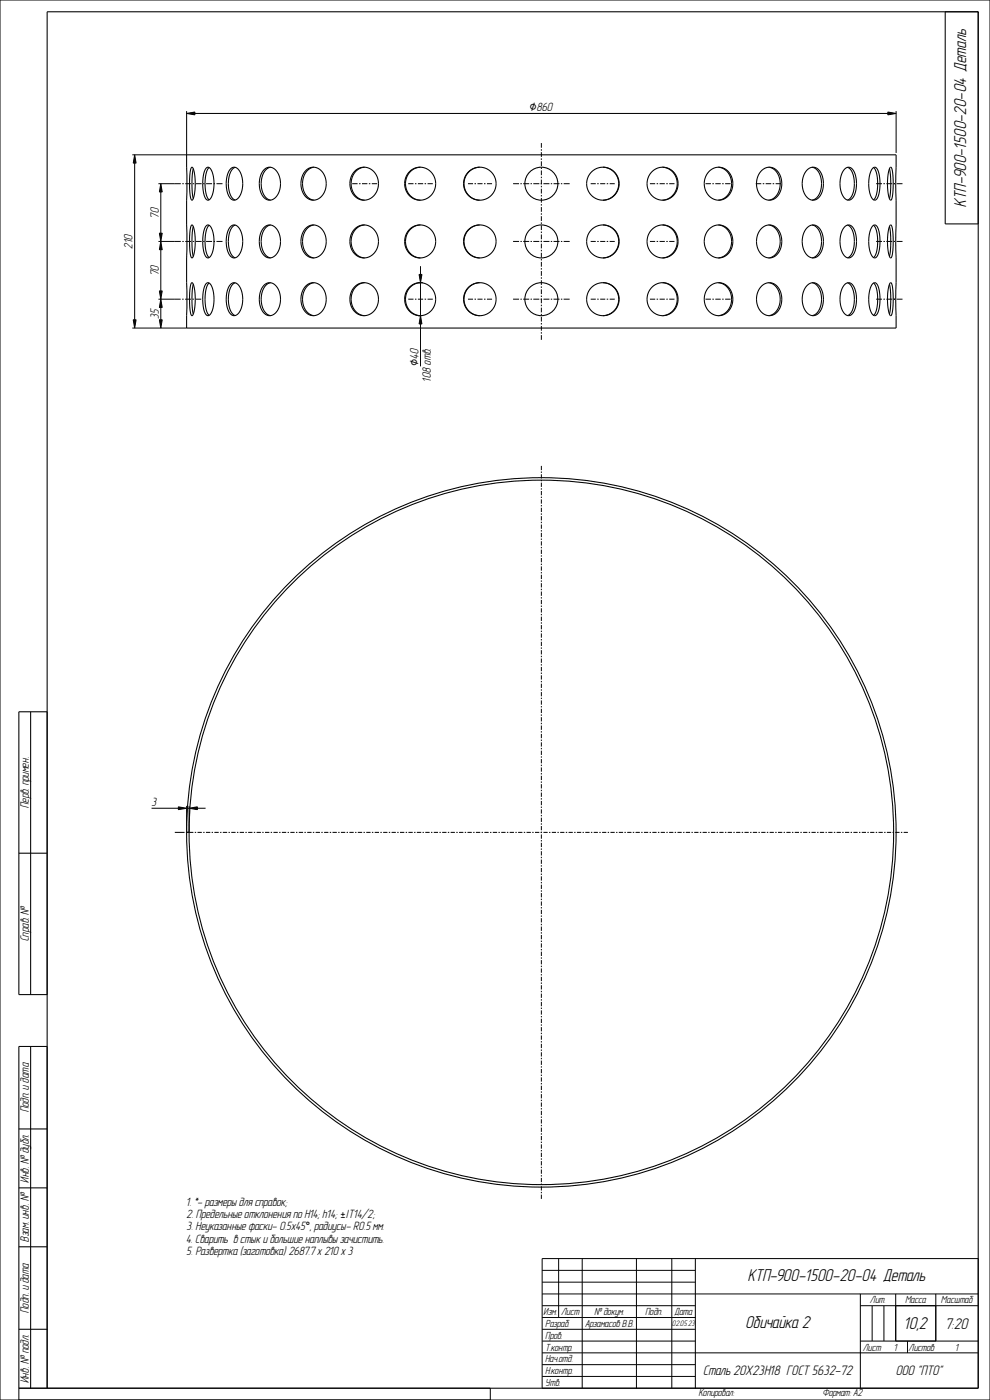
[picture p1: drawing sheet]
<svg xmlns="http://www.w3.org/2000/svg" width="420mm" height="594mm" viewBox="0 0 420 594" stroke-linecap="round" stroke-linejoin="round" font-family="sans-serif">
<g fill="#000">
<path d="M79.2 48.1l3.5-.6v1.2zM376.7 47.5l3.5 .6-3.5 .6zM57.1 65.7l.6 3.5h-1.2zM68.2 77.9l.6 3.5h-1.2zM67.6 98.9h1.2l-.6 3.5zM68.2 102.4l.6 3.5h-1.2zM177.8 116.4h1.2l-.6 3.5zM56.5 135.7h1.2l-.6 3.5zM67.6 135.7h1.2l-.6 3.5zM68.2 126.9l.6 3.5h-1.2zM67.6 123.4h1.2l-.6 3.5zM178.4 133.9l.6 3.5h-1.2z"/>
<path d="M75.7 342.3l3.5 .6-3.5 .6zM80.2 342.9l3.5-.6v1.2z"/>
</g>
<g fill="none" stroke="#000" stroke-width=".42">
<path d="M0 0h420v594h-420zM79.2 48.1l3.5-.6v1.2zM79.2 47.1v18.6h-23.1M82.7 48.1h294M376.7 47.5l3.5 .6-3.5 .6zM380.2 47.1v17.8M57.1 65.7l.6 3.5h-1.2zM57.1 69.2v66.5M67.2 77.9h9.5M68.2 77.9l.6 3.5h-1.2zM77.3 77.9h.7M78.6 77.9h2.5"/>
<path d="M81.8 77.9h.6M83 77.9h2.5M86.2 77.9h.6M87.4 77.9h2.6M90.6 77.9h.6M91.8 77.9h2.6M149.4 77.9h2.3M152.3 77.9h.7M153.6 77.9h2.3M156.5 77.9h.6M157.7 77.9h2.3M173.2 77.9h2.2"/>
<path d="M176 77.9h.7M177.3 77.9h2.2M180.1 77.9h.7M181.4 77.9h2.2M198.5 77.9h2.2M201.3 77.9h.6M202.6 77.9h2.1M205.3 77.9h.7M206.6 77.9h2.1M217.7 77.9h2.5M220.8 77.9h.6M222 77.9h2.5"/>
<path d="M225.1 77.9h.6M226.3 77.9h2.5M229.4 77.9h.6M229.7 60.7v2M229.7 63.3v.6M229.7 64.6v2M229.7 67.2v.6M229.7 68.5v2M229.7 71.1v.6M229.7 72.3v2M229.7 75v.6M229.7 76.2v2"/>
<path d="M229.7 78.8v.7M230.5 77.9h2.6M233.7 77.9h.6M234.8 77.9h2.6M238 77.9h.5M239.1 77.9h2.6M250.6 77.9h2.1M253.4 77.9h.6M254.6 77.9h2.2M257.4 77.9h.6M258.6 77.9h2.2M275.7 77.9h2.2"/>
<path d="M278.6 77.9h.6M279.8 77.9h2.2M282.7 77.9h.6M283.9 77.9h2.2M299.3 77.9h2.3M302.2 77.9h.6M303.5 77.9h2.3M306.4 77.9h.6M307.6 77.9h2.3M320.6 77.9h2.4M323.6 77.9h.6M324.8 77.9h2.4"/>
<path d="M327.8 77.9h.6M329.1 77.9h2.3M371.7 77.9h2.5M374.8 77.9h.6M376 77.9h2.5M379.1 77.9h.1M379.1 77.9h.7M380.4 77.9h2.5M67.6 98.9h1.2l-.6 3.5zM68.2 81.4v17.5M229.7 80.1v2M229.7 82.7v.6"/>
<path d="M229.7 84v2M229.7 86.6v.6M229.7 87.9v2M229.7 90.5v.6M229.7 91.7v2M229.7 94.4v.6M229.7 95.6v2M229.7 98.2v.7M229.7 99.5v2M67.2 102.4h9.5M68.2 102.4l.6 3.5h-1.2zM68.2 105.9v17.5"/>
<path d="M77.3 102.4h.7M78.6 102.4h2.5M81.8 102.4h.6M83 102.4h2.5M86.2 102.4h.6M87.4 102.4h2.6M90.6 102.4h.6M91.8 102.4h2.6M177.6 119.9h1.8M177.8 116.4h1.2l-.6 3.5zM178.4 112.9v3.5M178.4 119.9v14"/>
<path d="M217.7 102.4h2.5M220.8 102.4h.6M222 102.4h2.5M225.1 102.4h.6M226.3 102.4h2.5M229.4 102.4h.6M229.7 102.1v.7M229.7 103.4v2M229.7 106v.6M229.7 107.3v2M229.7 109.9v.6M229.7 111.1v2"/>
<path d="M229.7 113.8v.6M229.7 115v2M229.7 117.6v.7M229.7 118.9v2M230.5 102.4h2.6M233.7 102.4h.6M234.8 102.4h2.6M238 102.4h.5M239.1 102.4h2.6M250.6 102.4h2.1M253.4 102.4h.6M254.6 102.4h2.2"/>
<path d="M257.4 102.4h.6M258.6 102.4h2.2M275.7 102.4h2.2M278.6 102.4h.6M279.8 102.4h2.2M282.7 102.4h.6M283.9 102.4h2.2M371.7 102.4h2.5M374.8 102.4h.6M376 102.4h2.5M379.1 102.4h.1M379.1 102.4h.7"/>
<path d="M380.4 102.4h2.5M56.1 139.2h23.1M56.5 135.7h1.2l-.6 3.5zM67.2 126.9h9.5M67.6 135.7h1.2l-.6 3.5zM67.6 123.4h1.2l-.6 3.5zM68.2 126.9l.6 3.5h-1.2zM68.2 130.4v5.3M77.3 126.9h.6M78.5 126.9h2.5M81.6 126.9h.7M82.9 126.9h2.5"/>
<path d="M173.2 126.9h2.2M176 126.9h.7M177.3 126.9h2.2M177.4 133.9h1.4M178.4 133.9l.6 3.5h-1.2zM178.4 137.4v18M180.1 126.9h.7M181.4 126.9h2.2M198.5 126.9h2.2M201.3 126.9h.6M202.6 126.9h2.1M205.3 126.9h.7"/>
<path d="M206.6 126.9h2.1M217.7 126.9h2.5M220.8 126.9h.6M222 126.9h2.5M225.1 126.9h.6M226.3 126.9h2.5M229.4 126.9h.6M229.7 121.5v.7M229.7 122.8v2M229.7 125.4v.6M229.7 126.7v2M229.7 129.3v.6"/>
<path d="M229.7 130.5v2M229.7 133.2v.6M229.7 134.4v2M229.7 137.1v.6M229.7 138.3v2M230.5 126.9h2.6M233.7 126.9h.6M234.8 126.9h2.6M238 126.9h.5M239.1 126.9h2.6M250.6 126.9h2.1M253.4 126.9h.6"/>
<path d="M254.6 126.9h2.2M257.4 126.9h.6M258.6 126.9h2.2M275.7 126.9h2.2M278.6 126.9h.6M279.8 126.9h2.2M282.7 126.9h.6M283.9 126.9h2.2M299.3 126.9h2.3M302.2 126.9h.6M303.5 126.9h2.3M306.4 126.9h.6"/>
<path d="M307.6 126.9h2.3M371.7 126.9h2.5M374.8 126.9h.6M376 126.9h2.5M379.1 126.9h.1M379.1 126.9h.7M380.4 126.9h2.5M229.7 140.9v.7M229.7 142.2v2M229.7 197.7v1.8M229.7 200.1v.5M229.7 201.2v1.8"/>
<path d="M229.7 203.6v.6M229.7 204.8v1.8M229.7 207.2v.6M229.7 208.3v1.8M229.7 210.7v.6M229.7 211.9v1.8M229.7 214.3v.6M229.7 215.4v1.8M229.7 217.8v.6M229.7 219v1.8M229.7 221.4v.6M229.7 222.5v1.9"/>
<path d="M229.7 224.9v.6M229.7 226.1v1.8M229.7 228.5v.6M229.7 229.7v1.8M229.7 232v.6M229.7 233.2v1.8M229.7 235.6v.6M229.7 236.8v1.8M229.7 239.2v.5M229.7 240.3v1.8M229.7 242.7v.6M229.7 243.9v1.8"/>
<path d="M229.7 246.3v.5M229.7 247.4v1.8M229.7 249.8v.6M229.7 251v1.8M229.7 253.4v.6M229.7 254.5v1.8M229.7 256.9v.6M229.7 258.1v1.8M229.7 260.5v.6M229.7 261.6v1.8M229.7 264v.6M229.7 265.2v1.8"/>
<path d="M229.7 267.6v.6M229.7 268.8v1.8M229.7 271.1v.6M229.7 272.3v1.8M229.7 274.7v.6M229.7 275.9v1.8M229.7 278.2v.6M229.7 279.4v1.8M229.7 281.8v.6M229.7 283v1.8M229.7 285.4v.5M229.7 286.5v1.8"/>
<path d="M229.7 288.9v.6M229.7 290.1v1.8M229.7 292.5v.5M229.7 293.6v1.8M229.7 296v.6M229.7 297.2v1.8M229.7 299.6v.6M229.7 300.7v1.8M229.7 303.1v.6M229.7 304.3v1.8M229.7 306.7v.6M229.7 307.8v1.8"/>
<path d="M229.7 310.2v.6M229.7 311.4v1.8M229.7 313.8v.6M229.7 315v1.8M229.7 317.3v.6M229.7 318.5v1.8M229.7 320.9v.6M229.7 322.1v1.8M229.7 324.4v.6M229.7 325.6v1.8M229.7 328v.6M229.7 329.2v1.8"/>
<path d="M229.7 331.6v.5M229.7 332.7v1.8M229.7 335.1v.6M229.7 336.3v1.8M229.7 338.7v.5M229.7 339.8v1.8M64.3 342.9h11.4M74.2 353.2h4.1M75.7 342.3l3.5 .6-3.5 .6zM79.2 341.9v11.3h-.3M79.2 342.9h1M80.2 342.9l3.5-.6v1.2z"/>
<path d="M80.2 341.9v11.3h1.8M82.6 353.2h.6M83.7 342.9h3.5M83.8 353.2h1.8M86.2 353.2h.6M87.4 353.2h1.8M89.8 353.2h.6M91 353.2h1.8M93.4 353.2h.6M94.5 353.2h1.9M96.9 353.2h.6M98.1 353.2h1.8"/>
<path d="M100.5 353.2h.6M101.7 353.2h1.8M104.1 353.2h.6M105.3 353.2h1.8M107.7 353.2h.6M108.9 353.2h1.8M111.3 353.2h.5M112.4 353.2h1.9M114.8 353.2h.6M116 353.2h1.8M118.4 353.2h.6M119.6 353.2h1.8"/>
<path d="M122 353.2h.6M123.2 353.2h1.8M125.6 353.2h.6M126.7 353.2h1.9M129.2 353.2h.5M130.3 353.2h1.9M132.7 353.2h.6M133.9 353.2h1.8M136.3 353.2h.6M137.5 353.2h1.8M139.9 353.2h.6M141.1 353.2h1.8"/>
<path d="M143.5 353.2h.6M144.6 353.2h1.9M147.1 353.2h.5M148.2 353.2h1.9M150.6 353.2h.6M151.8 353.2h1.8M154.2 353.2h.6M155.4 353.2h1.8M157.8 353.2h.6M159 353.2h1.8M161.4 353.2h.6M162.5 353.2h1.9"/>
<path d="M165 353.2h.5M166.1 353.2h1.8M168.5 353.2h.6M169.7 353.2h1.8M172.1 353.2h.6M173.3 353.2h1.8M175.7 353.2h.6M176.9 353.2h1.8M179.3 353.2h.6M180.4 353.2h1.9M182.8 353.2h.6M184 353.2h1.8"/>
<path d="M186.4 353.2h.6M187.6 353.2h1.8M190 353.2h.6M191.2 353.2h1.8M193.6 353.2h.6M194.8 353.2h1.8M197.2 353.2h.5M198.3 353.2h1.9M200.7 353.2h.6M201.9 353.2h1.8M204.3 353.2h.6M205.5 353.2h1.8"/>
<path d="M207.9 353.2h.6M209.1 353.2h1.8M211.5 353.2h.6M212.6 353.2h1.9M215.1 353.2h.5M216.2 353.2h1.9M218.6 353.2h.6M219.8 353.2h1.8M222.2 353.2h.6M223.4 353.2h1.8M225.8 353.2h.6M227 353.2h1.8"/>
<path d="M229.4 353.2h.6M229.7 342.2v.6M229.7 343.4v1.8M229.7 345.8v.6M229.7 346.9v1.8M229.7 349.3v.6M229.7 350.5v1.8M229.7 352.9v.6M229.7 354v1.9M229.7 356.4v.6M229.7 357.6v1.8M229.7 360v.6"/>
<path d="M230.5 353.2h1.8M232.9 353.2h.6M234.1 353.2h1.8M236.5 353.2h.6M237.7 353.2h1.8M240 353.2h.6M241.2 353.2h1.8M243.6 353.2h.6M244.8 353.2h1.8M247.1 353.2h.6M248.3 353.2h1.8M250.7 353.2h.6"/>
<path d="M251.9 353.2h1.8M254.3 353.2h.5M255.4 353.2h1.8M257.8 353.2h.6M259 353.2h1.8M261.4 353.2h.5M262.5 353.2h1.8M264.9 353.2h.6M266.1 353.2h1.8M268.5 353.2h.6M269.6 353.2h1.8M272 353.2h.6"/>
<path d="M273.2 353.2h1.8M275.6 353.2h.6M276.7 353.2h1.8M279.1 353.2h.6M280.3 353.2h1.8M282.7 353.2h.6M283.9 353.2h1.8M286.2 353.2h.6M287.4 353.2h1.8M289.8 353.2h.6M291 353.2h1.8M293.3 353.2h.6"/>
<path d="M294.5 353.2h1.8M296.9 353.2h.6M298.1 353.2h1.8M300.5 353.2h.5M301.6 353.2h1.8M304 353.2h.6M305.2 353.2h1.8M307.6 353.2h.5M308.7 353.2h1.8M311.1 353.2h.6M312.3 353.2h1.8M314.7 353.2h.6"/>
<path d="M315.8 353.2h1.8M318.2 353.2h.6M319.4 353.2h1.8M321.8 353.2h.6M322.9 353.2h1.9M325.3 353.2h.6M326.5 353.2h1.8M328.9 353.2h.6M330.1 353.2h1.8M332.4 353.2h.6M333.6 353.2h1.8M336 353.2h.6"/>
<path d="M337.2 353.2h1.8M339.5 353.2h.6M340.7 353.2h1.8M343.1 353.2h.6M344.3 353.2h1.8M346.7 353.2h.5M347.8 353.2h1.8M350.2 353.2h.6M351.4 353.2h1.8M353.8 353.2h.5M354.9 353.2h1.8M357.3 353.2h.6"/>
<path d="M358.5 353.2h1.8M360.9 353.2h.6M362 353.2h1.8M364.4 353.2h.6M365.6 353.2h1.8M368 353.2h.6M369.1 353.2h1.9M371.5 353.2h.6M372.7 353.2h1.8M375.1 353.2h.6M376.3 353.2h1.8M378.6 353.2h.6"/>
<path d="M379.8 353.2h1.8M382.2 353.2h.6M383.4 353.2h1.8M229.7 361.2v1.8M229.7 363.5v.6M229.7 364.7v1.8M229.7 367.1v.6M229.7 368.3v1.8M229.7 370.6v.6M229.7 371.8v1.8M229.7 374.2v.6M229.7 375.4v1.8"/>
<path d="M229.7 377.8v.5M229.7 378.9v1.8M229.7 381.3v.6M229.7 382.5v1.8M229.7 384.9v.5M229.7 386v1.8M229.7 388.4v.6M229.7 389.6v1.8M229.7 392v.6M229.7 393.1v1.8M229.7 395.5v.6M229.7 396.7v1.8"/>
<path d="M229.7 399.1v.6M229.7 400.2v1.9M229.7 402.6v.6M229.7 403.8v1.8M229.7 406.2v.6M229.7 407.4v1.8M229.7 409.7v.6M229.7 410.9v1.8M229.7 413.3v.6M229.7 414.5v1.8M229.7 416.9v.5M229.7 418v1.8"/>
<path d="M229.7 420.4v.6M229.7 421.6v1.8M229.7 424v.5M229.7 425.1v1.8M229.7 427.5v.6M229.7 428.7v1.8M229.7 431.1v.6M229.7 432.2v1.8M229.7 434.6v.6M229.7 435.8v1.8M229.7 438.2v.6M229.7 439.3v1.8"/>
<path d="M229.7 441.7v.6M229.7 442.9v1.8M229.7 445.3v.6M229.7 446.4v1.9M229.7 448.8v.6M229.7 450v1.8M229.7 452.4v.6M229.7 453.6v1.8M229.7 455.9v.6M229.7 457.1v1.8M229.7 459.5v.6M229.7 460.7v1.8"/>
<path d="M229.7 463.1v.5M229.7 464.2v1.8M229.7 466.6v.6M229.7 467.8v1.8M229.7 470.2v.5M229.7 471.3v1.8M229.7 473.7v.6M229.7 474.9v1.8M229.7 477.3v.6M229.7 478.4v1.8M229.7 480.8v.6M229.7 482v1.8"/>
<path d="M229.7 484.4v.6M229.7 485.5v1.8M229.7 487.9v.6M229.7 489.1v1.8M229.7 491.5v.6M229.7 492.7v1.8M229.7 495v.6M229.7 496.2v1.8M229.7 498.6v.6M229.7 499.8v1.8M229.7 502.1v.6M229.7 503.3v1.8"/>
<path d="M229.7 505.7v.6M229.7 506.9v1.8M230 534h185v55h-185zM230 539h65M237 534v25M247 534v55M270 534v55M285 534v55M295 534v55M230 544h65M230 549h185M230 554h65"/>
<path d="M230 559h65M365 554h50M365 549v40M370 554v15M375 554v15M380 549v20M397 549v20M230 564h65M230 569h65M230 574h185M230 579h65M365 569h50"/>
<path d="M385 569v5M8 594v-5h200v5M230 584h65"/>
</g>
<g fill="none" stroke="#000" stroke-width=".45">
<path d="M401 5v90h14M79.2 70.9v14M79.2 70.9v-5.2h301v73.5h-301v-5.3M79.2 70.9h.1M81.3 71l.5 .1 .5 1.4 .5 5.1-.3 4.9-.5 1.7-.5 .7-.8-1.5-.3-4.8 .2-5.2zM82 71.6l-.6 6.3 .6 6.4M87.5 71.3l1.1-.3 1 1.1 .7 2 .5 2.9-.1 2.9-.5 2.4-.8 1.8-1.1 .8-.7-.3-.7-1-.9-4.3 .3-4.9zM88.7 71.1l-.7 .9-.5 1.5-.5 4.4 .5 4.5 .5 1.5 .7 .9M97.9 71.6l1.4-.7 1.5 .7 1.3 1.9 .8 2.7v3.1l-.6 2.6-1.2 2.1-1.5 .9-1.2-.2-1-.9-.8-1.6-.5-2.3-.1-2.6 .3-2.3 .6-2zM99.8 71l-1.2 .8-.9 1.5-.6 2.2-.2 2.4 .2 2.5 .6 2.2 .9 1.5 1.2 .8M112.1 72l1.8-1 2 .4 1.9 1.8 1 2.6 .2 3-.7 2.8-1.4 2.2-1.9 1.1-1.5-.1-1.4-.9-1.1-1.4-.7-2.2-.3-2.4 .3-2.3 .7-2.2zM114.8 71l-1.6 .7-1.3 1.5-.8 2.2-.3 2.5 .3 2.6 .8 2.2 1.3 1.5 1.6 .7"/>
<path d="M129.8 72.3l2.1-1.2 2.5 .1 2 1.4 1.5 2.4 .5 2.9-.5 2.9-1.5 2.5-2 1.4-1.9 .2-1.8-.6-1.5-1.4-1-1.8-.5-2.2 .1-2.5 .7-2.3zM132.9 71l-1.8 .8-1.5 1.5-.9 2.2-.4 2.6 .5 2.6 1.1 2.2 1.6 1.4 1.8 .6M133.3 71h-.4M154.4 70.9l2.3 .6 2 1.5 1.4 2.3 .5 2.6-.5 2.7-1.4 2.3-2 1.5-2.3 .5M154.4 70.9l-2.3 .6-1.9 1.5-1.3 2.3-.5 2.6 .5 2.7 1.3 2.3 1.9 1.5 2.3 .5M154.4 71l-2.1 .7-1.8 1.5-1.1 2.2-.4 2.5 .4 2.6 1.1 2.2 1.8 1.5 2.1 .7M154.4 71h.1M154.7 70.9l-.3 .1M178.2 70.9l2.5 .6 2.2 1.5 1.4 2.3 .5 2.6-.5 2.7-1.4 2.3-2.2 1.5-2.5 .5M178.2 70.9l-2.5 .6-2.1 1.5-1.4 2.3-.5 2.6 .5 2.7 1.4 2.3 2.1 1.5 2.5 .5M178.2 70.9l-2.4 .7-2 1.5-1.3 2.2-.5 2.6 .5 2.6 1.3 2.3 2 1.5 2.4 .6M178.4 70.9h-.2"/>
<path d="M203.5 70.9l2.7 .6 2.2 1.5 1.5 2.3 .6 2.6-.6 2.7-1.5 2.3-2.2 1.5-2.7 .5M203.5 70.9l-2.6 .6-2.2 1.5-1.5 2.3-.5 2.6 .5 2.7 1.5 2.3 2.2 1.5 2.6 .5M203.5 70.9l-2.5 .6-2.2 1.6-1.4 2.2-.5 2.6 .5 2.7 1.4 2.2 2.2 1.6 2.5 .5M255.8 70.9l2.6 .6 2.1 1.6 1.5 2.2 .5 2.6-.5 2.7-1.5 2.2-2.1 1.6-2.6 .5M255.8 70.9l-2.6 .6-2.3 1.5-1.5 2.3-.5 2.6 .5 2.7 1.5 2.3 2.3 1.5 2.6 .5M255.8 70.9l2.6 .6 2.3 1.5 1.4 2.3 .6 2.6-.6 2.7-1.4 2.3-2.3 1.5-2.6 .5M281 70.9h.1M281.1 70.9l2.4 .7 2 1.5 1.3 2.2 .5 2.6-.5 2.6-1.3 2.3-2 1.5-2.4 .6M281.1 70.9l-2.5 .6-2.1 1.5-1.5 2.3-.5 2.6 .5 2.7 1.5 2.3 2.1 1.5 2.5 .5M281.1 70.9l2.6 .6 2.1 1.5 1.4 2.3 .5 2.6-.5 2.7-1.4 2.3-2.1 1.5-2.6 .5M304.7 70.9l.2 .1M304.9 71h.1"/>
<path d="M304.9 71l2.1 .7 1.8 1.5 1.2 2.2 .4 2.5-.4 2.6-1.2 2.2-1.8 1.5-2.1 .7M304.9 70.9l-2.3 .6-2 1.5-1.4 2.3-.4 2.6 .4 2.7 1.4 2.3 2 1.5 2.3 .5M304.9 70.9l2.3 .6 2 1.5 1.2 2.3 .5 2.6-.5 2.7-1.2 2.3-2 1.5-2.3 .5M323.1 72.4l2.1-1.3h2.2l2.1 1.2 1.5 2.2 .7 3-.4 3.1-1.3 2.5-2 1.5-1.8 .3-1.9-.5-1.6-1.3-1.2-2-.5-2.4 .1-2.4 .7-2zM326.1 71l2 .6 1.5 1.6 1.1 2.3 .3 2.4-.3 2.5-1.1 2.3-1.5 1.5-2 .7M342.4 72.1l1.9-1.1 2 .3 1.7 1.5 1 2.5 .3 3.1-.6 3.2-1.3 2.2-1.8 1.1-1.5-.1-1.5-.9-1.1-1.4-.9-2.2-.3-2.1 .3-2.4 .7-2.2zM344.6 71l1.5 .7 1.3 1.5 .8 2.2 .3 2.5-.3 2.6-.8 2.2-1.3 1.5-1.5 .7M358.4 71.7l1.5-.8 1.4 .6 1.2 1.7 .7 2.7 .1 3-.5 3-1.1 2.1-1.4 .9-1.2-.2-1.2-1.1-.9-1.8-.5-2.2 .2-4.4 .6-2zM359.5 71l1.2 .8 .9 1.5 .6 2.2 .3 2.4-.3 2.5-.6 2.2-.9 1.5-1.2 .8M370.3 71.3l1-.3 1 .9 .6 2 .4 2.6-.4 5.8-.7 1.8-1 .8-.9-.4-.8-1.2-.9-4 .3-4.9 .6-1.9zM370.6 71.1l.7 .9 .6 1.5 .4 4.4-.4 4.5-.6 1.5-.7 .9M377.3 71.6l.6 6.3-.6 6.4"/>
<path d="M377.7 71l.5 .1 .4 1.3 .3 4.9-.2 5.6-.4 1.5-.4 .5-.5-.5-.5-1.5-.4-4.7 .3-4.5zM79.2 95.4v14M79.2 84.9v10.5M79.2 95.4h.1M79.2 84.9h.1M81.3 95.5l.5 .1 .5 1.4 .5 5.1-.3 4.9-.5 1.7-.5 .7-.8-1.5-.3-4.8 .2-5.2zM82 96.1l-.6 6.3 .6 6.4M87.5 95.8l1.1-.3 1 1.1 .7 2 .5 2.9-.1 2.9-.5 2.4-.8 1.8-1.1 .8-.7-.3-.7-1-.9-4.3 .3-4.9zM88.7 95.6l-.7 .9-.5 1.5-.5 4.4 .5 4.5 .5 1.5 .7 .9M97.9 96.1l1.4-.7 1.5 .7 1.3 1.9 .8 2.7v3.1l-.6 2.6-1.2 2.1-1.5 .9-1.2-.2-1-.9-.8-1.6-.5-2.3-.1-2.6 .3-2.3 .6-2zM99.8 95.5l-1.2 .8-.9 1.5-.6 2.2-.2 2.4 .2 2.5 .6 2.2 .9 1.5 1.2 .8M112.1 96.5l1.8-1 2 .4 1.9 1.8 1 2.6 .2 3-.7 2.8-1.4 2.2-1.9 1.1-1.5-.1-1.4-.9-1.1-1.4-.7-2.2-.3-2.4 .3-2.3 .7-2.2z"/>
<path d="M114.8 95.5l-1.6 .7-1.3 1.5-.8 2.2-.3 2.5 .3 2.6 .8 2.2 1.3 1.5 1.6 .7M129.8 96.8l2.1-1.2 2.5 .1 2 1.4 1.5 2.4 .5 2.9-.5 2.9-1.5 2.5-2 1.4-1.9 .2-1.8-.6-1.5-1.4-1-1.8-.5-2.2 .1-2.5 .7-2.3zM132.9 95.5l-1.8 .8-1.5 1.5-.9 2.2-.4 2.6 .5 2.6 1.1 2.2 1.6 1.4 1.8 .6M133.3 95.5h-.4M154.4 95.4l2.3 .6 2 1.5 1.4 2.3 .5 2.6-.5 2.7-1.4 2.3-2 1.5-2.3 .5M154.4 95.4l-2.3 .6-1.9 1.5-1.3 2.3-.5 2.6 .5 2.7 1.3 2.3 1.9 1.5 2.3 .5M154.4 84.9h.1M154.4 95.5l-2.1 .7-1.8 1.5-1.1 2.2-.4 2.5 .4 2.6 1.1 2.2 1.8 1.5 2.1 .7M154.4 95.5h.1M154.4 84.9h.3M154.7 95.4l-.3 .1M178.2 95.4l2.5 .6 2.2 1.5 1.4 2.3 .5 2.6-.5 2.7-1.4 2.3-2.2 1.5-2.5 .5"/>
<path d="M178.2 95.4l-2.5 .6-2.1 1.5-1.4 2.3-.5 2.6 .5 2.7 1.4 2.3 2.1 1.5 2.5 .5M178.2 84.9h.2M178.2 95.4l-2.4 .7-2 1.5-1.3 2.2-.5 2.6 .5 2.6 1.3 2.3 2 1.5 2.4 .6M178.4 95.4h-.2M203.5 95.4l2.7 .6 2.2 1.5 1.5 2.3 .6 2.6-.6 2.7-1.5 2.3-2.2 1.5-2.7 .5M203.5 95.4l-2.6 .6-2.2 1.5-1.5 2.3-.5 2.6 .5 2.7 1.5 2.3 2.2 1.5 2.6 .5M203.5 95.4l-2.5 .6-2.2 1.6-1.4 2.2-.5 2.6 .5 2.7 1.4 2.2 2.2 1.6 2.5 .5M255.8 95.4l2.6 .6 2.1 1.6 1.5 2.2 .5 2.6-.5 2.7-1.5 2.2-2.1 1.6-2.6 .5M255.8 95.4l-2.6 .6-2.3 1.5-1.5 2.3-.5 2.6 .5 2.7 1.5 2.3 2.3 1.5 2.6 .5M255.8 95.4l2.6 .6 2.3 1.5 1.4 2.3 .6 2.6-.6 2.7-1.4 2.3-2.3 1.5-2.6 .5M281 95.4h.1M281.1 84.9h-.1"/>
<path d="M281.1 95.4l2.4 .7 2 1.5 1.3 2.2 .5 2.6-.5 2.6-1.3 2.3-2 1.5-2.4 .6M281.1 95.4l-2.5 .6-2.1 1.5-1.5 2.3-.5 2.6 .5 2.7 1.5 2.3 2.1 1.5 2.5 .5M281.1 95.4l2.6 .6 2.1 1.5 1.4 2.3 .5 2.6-.5 2.7-1.4 2.3-2.1 1.5-2.6 .5M304.7 95.4l.2 .1M304.9 95.5h.1M304.9 84.9h-.2M304.9 84.9h.1M304.9 95.5l2.1 .7 1.8 1.5 1.2 2.2 .4 2.5-.4 2.6-1.2 2.2-1.7 1.5-2.2 .7M304.9 95.4l-2.3 .6-2 1.5-1.4 2.3-.4 2.6 .4 2.7 1.4 2.3 2 1.5 2.3 .5M304.9 95.4l2.3 .6 2 1.5 1.2 2.3 .5 2.6-.5 2.7-1.2 2.3-2 1.5-2.3 .5M323.1 96.9l2.1-1.3h2.2l2.1 1.2 1.5 2.2 .7 3-.4 3.1-1.3 2.5-2 1.5-1.8 .3-1.9-.5-1.6-1.3-1.2-2-.5-2.4 .1-2.4 .7-2zM326.1 95.5l2 .6 1.5 1.6 1.1 2.3 .3 2.4-.3 2.5-1.1 2.3-1.5 1.5-2 .7"/>
<path d="M342.4 96.6l1.9-1.1 2 .3 1.7 1.5 1 2.5 .3 3.1-.6 3.2-1.3 2.2-1.8 1.1-1.5-.1-1.5-.9-1.1-1.4-.9-2.2-.3-2.1 .3-2.4 .7-2.2zM344.6 95.5l1.5 .7 1.3 1.5 .8 2.2 .3 2.5-.3 2.6-.8 2.2-1.3 1.5-1.5 .7M358.4 96.2l1.5-.8 1.4 .6 1.2 1.7 .7 2.7 .1 3-.5 3-1.1 2.1-1.4 .9-1.2-.2-1.2-1.1-.9-1.8-.5-2.2 .2-4.4 .6-2zM359.5 95.5l1.2 .8 .9 1.5 .6 2.2 .3 2.4-.3 2.5-.6 2.2-.9 1.5-1.2 .8M370.3 95.8l1-.3 1 .9 .6 2 .4 2.6-.4 5.8-.7 1.8-1 .8-.9-.4-.8-1.2-.9-4 .3-4.9 .6-1.9zM370.6 95.6l.7 .9 .6 1.5 .4 4.4-.4 4.5-.6 1.5-.7 .9M377.3 96.1l.6 6.3-.6 6.4M377.7 95.5l.5 .1 .4 1.3 .3 4.9-.2 5.6-.4 1.5-.4 .5-.5-.5-.5-1.5-.4-4.7 .3-4.5zM79.2 119.9v14M79.2 109.4v10.5M79.2 119.9h.1M79.2 109.4h.1"/>
<path d="M99.8 120l-1.2 .8-.9 1.5-.6 2.2-.2 2.4 .2 2.5 .6 2.2 .9 1.5 1.2 .8M114.8 120l-1.6 .7-1.3 1.5-.8 2.2-.3 2.5 .3 2.6 .8 2.2 1.3 1.5 1.6 .7M132.9 120l-1.8 .8-1.5 1.5-.9 2.2-.4 2.6 .5 2.6 1.1 2.2 1.6 1.4 1.8 .6M133.3 120h-.4M154.4 119.9l2.3 .6 2 1.5 1.4 2.3 .5 2.6-.5 2.7-1.4 2.3-2 1.5-2.3 .5M154.4 119.9l-2.3 .6-1.9 1.5-1.3 2.3-.5 2.6 .5 2.7 1.3 2.3 1.9 1.5 2.3 .5M154.4 109.4h.1M154.4 120l-2.1 .7-1.8 1.5-1.1 2.2-.4 2.5 .4 2.6 1.1 2.2 1.8 1.5 2.1 .7M154.4 120h.1M154.4 109.4h.3M154.7 119.9l-.3 .1M178.2 119.9l2.5 .6 2.2 1.5 1.4 2.3 .5 2.6-.5 2.7-1.4 2.3-2.2 1.5-2.5 .5"/>
<path d="M178.2 119.9l-2.5 .6-2.1 1.5-1.4 2.3-.5 2.6 .5 2.7 1.4 2.3 2.1 1.5 2.5 .5M178.2 109.4h.2M178.2 119.9l-2.4 .7-2 1.5-1.3 2.2-.5 2.6 .5 2.6 1.3 2.3 2 1.5 2.4 .6M178.4 119.9h-.2M203.5 119.9l2.7 .6 2.2 1.5 1.5 2.3 .6 2.6-.6 2.7-1.5 2.3-2.2 1.5-2.7 .5M203.5 119.9l-2.6 .6-2.2 1.5-1.5 2.3-.5 2.6 .5 2.7 1.5 2.3 2.2 1.5 2.6 .5M203.5 119.9l-2.5 .6-2.2 1.6-1.4 2.2-.5 2.6 .5 2.7 1.4 2.2 2.2 1.6 2.5 .5M255.8 119.9l2.6 .6 2.1 1.6 1.5 2.2 .5 2.6-.5 2.7-1.5 2.2-2.1 1.6-2.6 .5M255.8 119.9l-2.6 .6-2.3 1.5-1.5 2.3-.5 2.6 .5 2.7 1.5 2.3 2.3 1.5 2.6 .5M255.8 119.9l2.6 .6 2.3 1.5 1.4 2.3 .6 2.6-.6 2.7-1.4 2.3-2.3 1.5-2.6 .5M281 119.9h.1M281.1 109.4h-.1"/>
<path d="M281.1 119.9l2.4 .7 2 1.5 1.3 2.2 .5 2.6-.5 2.6-1.3 2.3-2 1.5-2.4 .6M281.1 119.9l-2.5 .6-2.1 1.5-1.5 2.3-.5 2.6 .5 2.7 1.5 2.3 2.1 1.5 2.5 .5M281.1 119.9l2.6 .6 2.1 1.5 1.4 2.3 .5 2.6-.5 2.7-1.4 2.3-2.1 1.5-2.6 .5M304.7 119.9l.2 .1M304.9 120h.1M304.9 109.4h-.2M304.9 109.4h.1M304.9 120l2.2 .7 1.7 1.5 1.2 2.2 .4 2.5-.4 2.6-1.2 2.2-1.7 1.5-2.2 .7M304.9 119.9l-2.3 .6-2 1.5-1.4 2.3-.4 2.6 .4 2.7 1.4 2.3 2 1.5 2.3 .5M304.9 119.9l2.3 .6 2 1.5 1.2 2.3 .5 2.6-.5 2.7-1.2 2.3-2 1.5-2.3 .5M326.1 120l2 .6 1.5 1.6 1.1 2.3 .3 2.4-.3 2.5-1.1 2.3-1.5 1.5-2 .7M344.6 120l1.5 .7 1.3 1.5 .8 2.2 .3 2.5-.3 2.6-.8 2.2-1.3 1.5-1.5 .7"/>
<path d="M359.5 120l1.2 .8 .9 1.5 .6 2.2 .3 2.4-.3 2.5-.6 2.2-.9 1.5-1.2 .8M79.2 133.9h.1M81.3 120l.5 .1 .5 1.4 .5 5.1-.3 4.9-.5 1.7-.5 .7-.8-1.5-.3-4.8 .2-5.2zM82 120.6l-.6 6.3 .6 6.4M87.5 120.3l1.1-.3 1 1.1 .7 2 .5 2.9-.1 2.9-.5 2.4-.8 1.8-1.1 .8-.7-.3-.7-1-.9-4.3 .3-4.9zM88.7 120.1l-.7 .9-.5 1.5-.5 4.4 .5 4.5 .5 1.5 .7 .9M97.9 120.6l1.4-.7 1.5 .7 1.3 1.9 .8 2.7v3.1l-.6 2.6-1.2 2.1-1.5 .9-1.2-.2-1-.9-.8-1.6-.5-2.3-.1-2.6 .3-2.3 .6-2zM112.1 121l1.8-1 2 .4 1.9 1.8 1 2.6 .2 3-.7 2.8-1.4 2.2-1.9 1.1-1.5-.1-1.4-.9-1.1-1.4-.7-2.2-.3-2.4 .3-2.3 .7-2.2zM129.8 121.3l2.1-1.2 2.5 .1 2 1.4 1.5 2.4 .5 2.9-.5 2.9-1.5 2.5-2 1.4-1.9 .2-1.8-.6-1.5-1.4-1-1.8-.5-2.2 .1-2.5 .7-2.3zM154.4 133.9h.1M154.4 133.9h.3M178.2 133.9h.2"/>
<path d="M281.1 133.9h-.1M304.9 133.9h-.2M304.9 133.9h.1M323.1 121.4l2.1-1.3h2.2l2.1 1.2 1.5 2.2 .7 3-.4 3.1-1.3 2.5-2 1.5-1.8 .3-1.9-.5-1.6-1.3-1.2-2-.5-2.4 .1-2.4 .7-2zM342.4 121.1l1.9-1.1 2 .3 1.7 1.5 1 2.5 .3 3.1-.6 3.2-1.3 2.2-1.8 1.1-1.5-.1-1.5-.9-1.1-1.4-.9-2.2-.3-2.1 .3-2.4 .7-2.2zM358.4 120.7l1.5-.8 1.4 .6 1.2 1.7 .7 2.7 .1 3-.5 3-1.1 2.1-1.4 .9-1.2-.2-1.2-1.1-.9-1.8-.5-2.2 .2-4.4 .6-2zM370.3 120.3l1-.3 1 .9 .6 2 .4 2.6-.4 5.8-.7 1.8-1 .8-.9-.4-.8-1.2-.9-4 .3-4.9 .6-1.9zM370.6 120.1l.7 .9 .6 1.5 .4 4.4-.4 4.5-.6 1.5-.7 .9M377.3 120.6l.6 6.3-.6 6.4M377.7 120l.5 .1 .4 1.3 .3 4.9-.2 5.6-.4 1.5-.4 .5-.5-.5-.5-1.5-.4-4.7 .3-4.5zM123.3 246.7a150.5 150.5 0 0 1 236.8 31.2 150.5 150.5 0 0 1-91.5 220.7 150.5 150.5 0 0 1-189.4-145.4h1a149.5 149.5 0 0 0 221.3 131 149.5 149.5 0 0 0 8.7-257 149.5 149.5 0 0 0-229.6 115.7l-.4 10.2h-1a150 150 0 0 1 44.1-106.4zM13 302v120"/>
<path d="M20 302h-12v120h12M8 362h12M13 444v145M20 444h-12v145h407v-584h-395v584M8 479h12M8 504h12M8 529h12M8 564h12"/>
<circle cx="229.7" cy="77.9" r="7"/>
<circle cx="229.7" cy="102.4" r="7"/>
<circle cx="229.7" cy="126.9" r="7"/>
</g>
<g font-size="7.3">
<text x="409.9" y="87.6" transform="rotate(-90 409.9 87.6)">КТП-900-1500-20-04 Деталь</text>
<text x="317.4" y="543.4">КТП-900-1500-20-04 Деталь</text>
<text x="316.5" y="563.4">Обичайка 2</text>
<text x="383.7" y="564">10,2</text>
</g>
<text font-size="6.6" x="401.4" y="563.8">7:20</text>
<g font-size="5.9">
<text x="298.4" y="583.5">Сталь 20Х23Н18 ГОСТ 5632-72</text>
<text x="380.1" y="583.5">ООО &quot;ПТО&quot;</text>
</g>
<g font-size="5.3">
<text x="224.7" y="47.3">⌀860</text>
<text x="177.5" y="155.4" transform="rotate(-90 177.5 155.4)">⌀40</text>
</g>
<g font-size="5.1">
<text x="67.3" y="92.4" transform="rotate(-90 67.3 92.4)">70</text>
<text x="56.3" y="105.6" transform="rotate(-90 56.3 105.6)">210</text>
<text x="67.3" y="116.9" transform="rotate(-90 67.3 116.9)">70</text>
<text x="67.3" y="135.4" transform="rotate(-90 67.3 135.4)">35</text>
<text x="182.8" y="161.9" transform="rotate(-90 182.8 161.9)">108 отв.</text>
<text x="12.3" y="342.9" transform="rotate(-90 12.3 342.9)">Перв. примен.</text>
<text x="64.3" y="342.1">3</text>
<text x="12.3" y="399.3" transform="rotate(-90 12.3 399.3)">Справ. №</text>
<text x="12.3" y="472" transform="rotate(-90 12.3 472)">Подп. и дата</text>
<text x="12.3" y="501.9" transform="rotate(-90 12.3 501.9)">Инв. № дубл.</text>
<text x="79.2" y="511.5">1. *- размеры для справок;</text>
<text x="79.2" y="516.8">2. Предельные отклонения по H14; h14; ±IT14/2;</text>
<text x="12.3" y="526.8" transform="rotate(-90 12.3 526.8)">Взам. инв. №</text>
<text x="79.2" y="522">3. Неуказанные фаски- 0.5х45°, радиусы- R0.5 мм.</text>
<text x="79.2" y="527.3">4. Сварить в стык и большие наплывы зачистить.</text>
<text x="79.2" y="532.5">5. Развертка (заготовка) 2687.7 х 210 х 3</text>
<text x="12.3" y="557" transform="rotate(-90 12.3 557)">Подп. и дата</text>
<text x="12.3" y="586.9" transform="rotate(-90 12.3 586.9)">Инв. № подл.</text>
</g>
<g font-size="4.4">
<text x="369.2" y="553">Лит.</text>
<text x="384.1" y="553">Масса</text>
<text x="399.3" y="553">Масштаб</text>
<text x="230.6" y="558">Изм.</text>
<text x="231.4" y="563">Pазраб.</text>
<text x="238.2" y="558">Лист</text>
<text x="248.4" y="563">Арзамасов В.В.</text>
<text x="252.2" y="558">№ докум.</text>
<text x="273.9" y="558">Подп.</text>
<text x="286.3" y="558">Дата</text>
<text x="231.4" y="568">Пров.</text>
<text x="231.4" y="573">Т.контр.</text>
<text x="366.2" y="573">Лист</text>
<text x="379.4" y="573">1</text>
<text x="385.6" y="573">Листов</text>
<text x="405.4" y="573">1</text>
<text x="231.4" y="578">Нач.отд.</text>
<text x="231.4" y="583">Н.контр.</text>
<text x="231.4" y="588">Утв.</text>
<text x="296.5" y="592.5">Копировал:</text>
<text x="349" y="592.5">Формат: А2</text>
</g>
<text font-size="3.4" x="285.2" y="562.7">02.05.23</text>
</svg>
